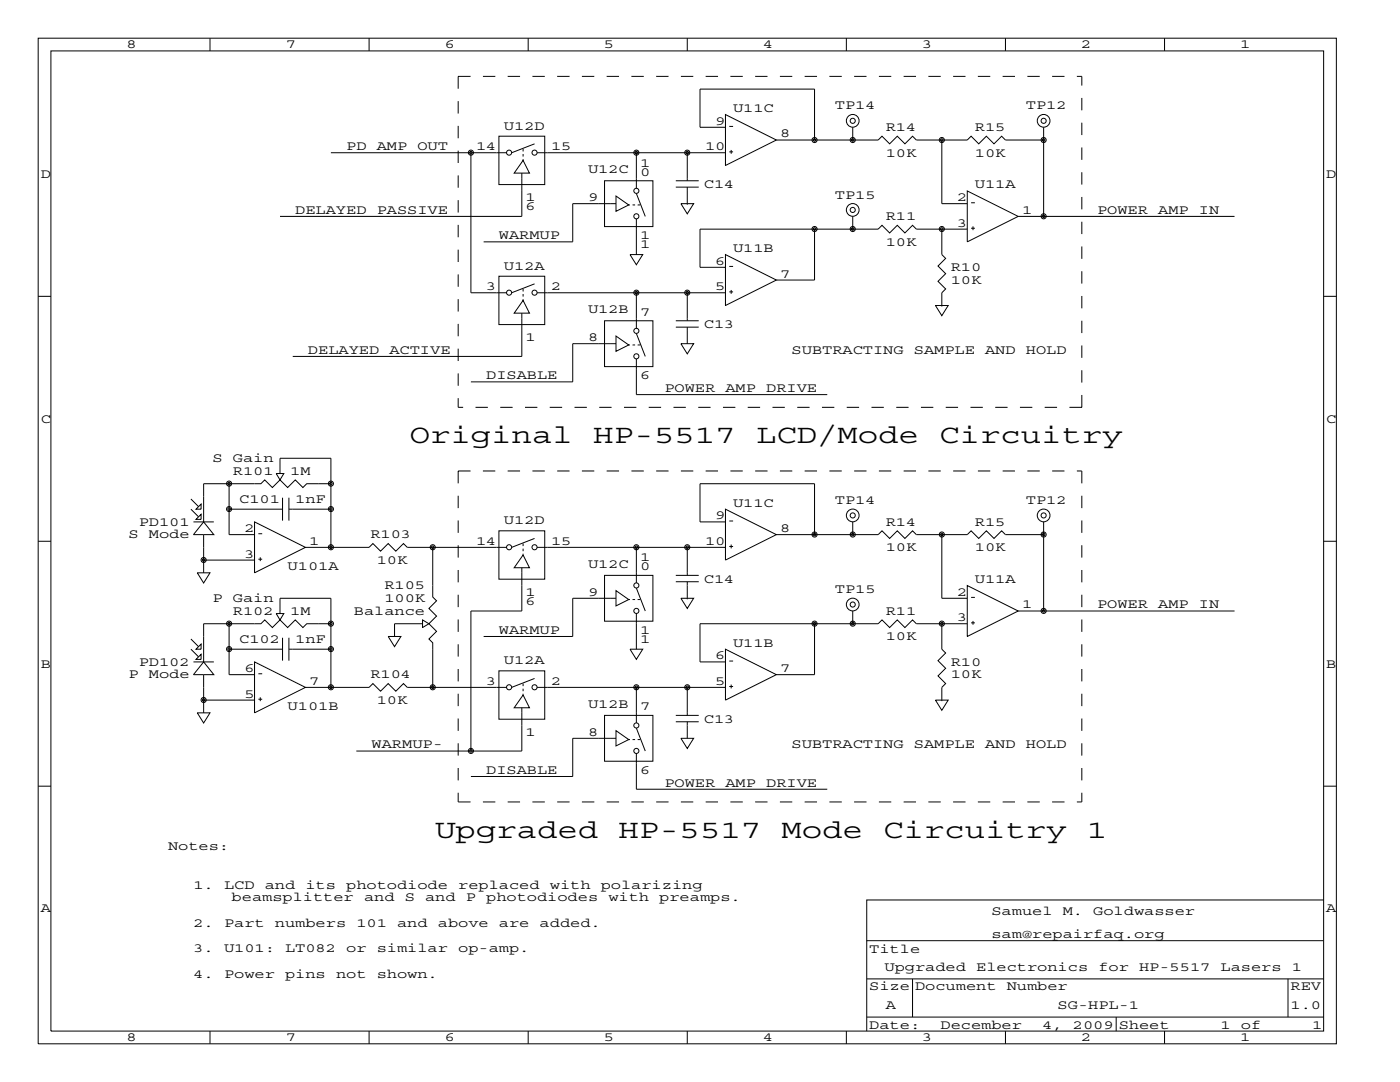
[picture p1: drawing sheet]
<svg xmlns="http://www.w3.org/2000/svg" width="279mm" height="216mm" viewBox="0 0 279 216" stroke-linecap="round" stroke-linejoin="round" font-family="sans-serif">
<g fill="none" stroke="#000" stroke-width=".2">
<path d="M7.6 7.6h259.1v200.7h-259.1zM10.2 10.2h254v195.5h-254zM41.9 7.6v2.6M73.7 7.6v2.6M105.4 7.6v2.6M137.2 7.6v2.6M168.9 7.6v2.6M200.7 7.6v2.6M232.4 7.6v2.6M66 30.5h35.1M94 30.5v27.9h7.1M99.6 27.2h9.1v9.6h-9.1z"/>
<path d="M104.1 34.5v8.7h-48.2M104.4 31.7v.3l1.3 2.5h-3.1l1.8-2.5M104.4 29.7v.5M104.4 30.7v.5M106.7 28.7l-4.6 1.8M107.2 30.5h37.6M120.6 36.1h9.7v9.1h-9.7zM127 38.6l1.8 4.6M127 30.5v7.1M134.9 37.3h4.5M134.9 36.1h4.5M137.2 37.3v3.3"/>
<path d="M137.2 30.5v5.6M144.8 22.9l10.1 5-10.1 5.1zM144.8 25.4h-5.1v-7.6h22.9v10.1M145.5 30.3h.8M145.5 25.2h.8M145.9 29.9v.8M154.9 27.9h20.4l.7-.7 1.5 1.5 1.6-1.5 1.5 1.5 1.5-1.5 .8 .7h10.1l.8-.7 1.5 1.5 1.6-1.5 1.5 1.5 1.5-1.5 .8 .7h7.6M170.2 27.9h.1M170.2 25.4v2.5M188 27.9v12.7h5M193 38.1l10.2 5.1-10.2 5.1zM208.3 25.4v17.8"/>
<path d="M7.6 59.1h2.6M99.6 55.1h9.1v9.7h-9.1zM104.4 59.7v.2l1.3 2.6h-3.1l1.8-2.6M104.4 57.7v.5M104.4 58.7v.5M106.7 56.6l-4.6 1.8M107.2 58.4h37.6M122.9 40.6h-8.6v7.7h-17.8M125.5 40.9l-2.6-1.8v3.1l2.6-1.3h.2M125.7 50.8h2.6l-1.3 2zM126.2 40.9h.5M127 43.7v7.1"/>
<path d="M127 58.4v7.1M127.3 40.9h.5M135.9 40.6h2.5l-1.2 2.1zM137.2 40.6h.1M137.2 58.4v5.6M144.8 50.8l10.1 5.1-10.1 5.1zM145.5 58.2h.8M145.5 53.2h.8M145.9 57.9v.7M162.6 45.7v10.2h-7.7M170.2 45.7h.1M170.2 43.2v2.5"/>
<path d="M188 45.7v5.1l.7 .8-1.5 1.5 1.5 1.5-1.5 1.5 1.5 1.6-.7 .7v2.6M193 45.7h-10.1l-.8-.7-1.5 1.5-1.5-1.5-1.6 1.5-1.5-1.5-.7 .7h-35.6v7.6h5.1M193.8 45.5h.8M193.8 40.5h.8M194.2 45.2v.7M203.2 43.2h43.2M264.2 59.1h2.5M104.1 62.5v8.6h-45.7M120.6 64h9.7v9.2h-9.7zM122.9 68.6h-8.6v7.6h-20.3M125.5 68.8l-2.6-1.7v3l2.6-1.3h.2M126.2 68.8h.5"/>
<path d="M127 71.6v7.1h38.1M127 66.5l1.8 4.6M127.3 68.8h.5M134.9 65.3h4.5M134.9 64h4.5M135.9 68.6h2.5l-1.2 2zM137.2 65.3v3.3M186.7 61h2.5l-1.2 2zM188 61h.1M38.1 99.6l1.5 1.5M45.7 96.5v10.2h5.1M55.1 94.5h1.5l-.7 1.3z"/>
<path d="M55.9 94.5v-3.1h10.1v17.8M56.4 99.3v4.6M57.7 99.3v4.6M66 96.5h-4.8l-.7 .8-1.6-1.5-1.5 1.5-1.5-1.5-1.5 1.5-1.6-1.5-.7 .7h-11.5v7.6M7.6 108h2.6M38.1 101.6l1.5 1.5M38.6 104.1h4.1M39.1 103.6l1-1v1zM39.1 101.6l1-1v1zM39.4 114.3h2.5l-1.3 2zM40.6 104.1l2.1 2.6h-4.1zM40.6 106.7v7.6"/>
<path d="M40.6 111.8h10.2M45.7 101.6h10.7M50.8 104.1l10.2 5.1-10.2 5.1zM51.6 111.6h.7M51.6 106.5h.7M51.9 111.2v.8M57.7 101.6h8.3M61 109.2h12.7l.7-.7 1.5 1.5 1.6-1.5 1.5 1.5 1.5-1.5 .8 .7h19.8M86.4 109.2v9.9l.7 .8-1.5 1.5 1.5 1.5-1.5 1.6 1.5 1.5-1.5 1.5 .8 .8v8.9M99.6 105.9h9.1v9.7h-9.1zM104.1 113.3v8.6h-10.1v28M104.4 110.5v.2l1.3 2.6h-3.1l1.8-2.6"/>
<path d="M104.4 108.5v.5M104.4 109.5v.5M106.7 107.4l-4.6 1.8M107.2 109.2h37.6M120.6 114.8h9.7v9.2h-9.7zM122.9 119.4h-8.6v7.6h-17.8M125.5 119.6l-2.6-1.7v3l2.6-1.3h.2M126.2 119.6h.5M127 117.3l1.8 4.6M127 109.2v7.1M127.3 119.6h.5M134.9 116.1h4.5"/>
<path d="M134.9 114.8h4.5M135.9 119.4h2.5l-1.2 2zM137.2 116.1v3.3M137.2 119.4h.1M137.2 109.2v5.6M144.8 101.6l10.1 5.1-10.1 5.1zM144.8 104.1h-5.1v-7.6h22.9v10.2M145.5 109h.8M145.5 104h.8M145.9 108.7v.7M154.9 106.7h20.4l.7-.8 1.5 1.5 1.6-1.5 1.5 1.5 1.5-1.5 .8 .8h10.1l.8-.8 1.5 1.5 1.6-1.5 1.5 1.5 1.5-1.5 .8 .8h7.6M170.2 104.1v2.6"/>
<path d="M188 106.7v12.7h5M193 116.8l10.2 5.1-10.2 5.1zM193.8 119.2h.8M208.3 106.7h.1M208.3 104.1v17.8M264.2 108h2.5M38.1 129.5l1.5 1.6M38.1 127.5l1.5 1.5M38.6 132.1h4.1M39.1 131.6l1-1v1zM39.1 129.5l1-1v1zM40.6 132.1l2.1 2.5h-4.1z"/>
<path d="M40.6 134.6v7.6M40.6 139.7h10.2M45.7 124.5h.1M45.7 129.5h10.7M45.7 124.5v10.1h5.1M50.8 132.1l10.2 5.1-10.2 5zM51.6 139.5h.7M51.6 134.4h.7M51.9 139.1v.8M55.1 122.4h1.5l-.7 1.3zM55.9 122.4v-3h10.1v17.8M56.4 127.3v4.5"/>
<path d="M57.7 127.3v4.5M61 137.2h12.7l.7-.8 1.5 1.5 1.6-1.5 1.5 1.5 1.5-1.5 .8 .8h19.8M66 129.5h-8.3M66 124.5h-4.8l-.7 .7-1.6-1.5-1.5 1.5-1.5-1.5-1.5 1.5-1.6-1.5-.7 .8h-11.5v7.6M77.5 127h2.5l-1.3 2zM84.3 123.7l1.3 .8-1.3 .7zM84.3 124.5h-5.6v2.5M99.6 133.9h9.1v9.6h-9.1zM104.4 138.4v.3l1.3 2.5h-3.1l1.8-2.5M104.4 136.4v.5M104.4 137.4v.5M106.7 135.4l-4.6 1.8"/>
<path d="M107.2 137.2h37.6M125.7 129.5h2.6l-1.3 2.1zM127 122.4v7.1M127 137.2v7.1M137.2 137.2v5.5M144.8 129.5l10.1 5.1-10.1 5.1zM145.5 137h.8M145.5 131.9h.8M145.9 136.6v.8M162.6 124.5v10.1h-7.7M170.2 124.5h.1M170.2 121.9v2.6"/>
<path d="M186.7 139.7h2.5l-1.2 2zM188 124.5v5l.7 .8-1.5 1.5 1.5 1.5-1.5 1.6 1.5 1.5-.7 .8v2.5M188 139.7h.1M193 124.5h-10.1l-.8-.8-1.5 1.5-1.5-1.5-1.6 1.5-1.5-1.5-.7 .8h-35.6v7.6h5.1M193.8 124.3h.8M194.2 123.9v.8M203.2 121.9h43.2M7.6 156.9h2.6M39.4 142.2h2.5l-1.3 2.1zM104.1 141.2v8.7h-33M120.6 142.7h9.7v9.2h-9.7zM122.9 147.3h-8.6v7.6h-20.3"/>
<path d="M125.5 147.6l-2.6-1.8v3l2.6-1.2h.2M126.2 147.6h.5M127 150.4v7.1h38.1M127 145.3l1.8 4.6M127.3 147.6h.5M134.9 144h4.5M134.9 142.7h4.5M135.9 147.3h2.5l-1.2 2.1zM137.2 144v3.3M264.2 156.9h2.5M264.2 179.6h-91.2v26.1M173 195.3h91.2"/>
<path d="M173 187.7h91.2M182.1 195.3v7.6M257 195.3v7.6M41.9 205.7v2.6M73.7 205.7v2.6M105.4 205.7v2.6M137.2 205.7v2.6M168.9 205.7v2.6M173 202.9h91.2M200.7 205.7v2.6M222.8 202.9v2.8M232.4 205.7v2.6"/>
<circle cx="94" cy="30.5" r=".51"/>
<circle cx="94" cy="30.5" r=".25"/>
<circle cx="101.6" cy="30.5" r=".51"/>
<circle cx="106.7" cy="30.5" r=".51"/>
<circle cx="127" cy="38.1" r=".51"/>
<circle cx="127" cy="30.5" r=".51"/>
<circle cx="127" cy="30.5" r=".25"/>
<circle cx="137.2" cy="30.5" r=".51"/>
<circle cx="137.2" cy="30.5" r=".25"/>
<circle cx="162.6" cy="27.9" r=".51"/>
<circle cx="162.6" cy="27.9" r=".25"/>
<circle cx="170.2" cy="24.1" r="1.27"/>
<circle cx="170.2" cy="27.9" r=".51"/>
<circle cx="170.2" cy="24.1" r=".51"/>
<circle cx="170.2" cy="27.9" r=".25"/>
<circle cx="188" cy="27.9" r=".51"/>
<circle cx="188" cy="27.9" r=".25"/>
<circle cx="208.3" cy="27.9" r=".51"/>
<circle cx="208.3" cy="24.1" r="1.27"/>
<circle cx="208.3" cy="24.1" r=".51"/>
<circle cx="208.3" cy="27.9" r=".25"/>
<circle cx="101.6" cy="58.4" r=".51"/>
<circle cx="106.7" cy="58.4" r=".51"/>
<circle cx="127" cy="58.4" r=".51"/>
<circle cx="127" cy="43.2" r=".51"/>
<circle cx="127" cy="58.4" r=".25"/>
<circle cx="137.2" cy="58.4" r=".51"/>
<circle cx="137.2" cy="58.4" r=".25"/>
<circle cx="162.6" cy="45.7" r=".51"/>
<circle cx="162.6" cy="45.7" r=".25"/>
<circle cx="170.2" cy="41.9" r="1.27"/>
<circle cx="170.2" cy="45.7" r=".51"/>
<circle cx="170.2" cy="41.9" r=".51"/>
<circle cx="170.2" cy="45.7" r=".25"/>
<circle cx="188" cy="45.7" r=".51"/>
<circle cx="188" cy="45.7" r=".25"/>
<circle cx="208.3" cy="43.2" r=".51"/>
<circle cx="208.3" cy="43.2" r=".25"/>
<circle cx="127" cy="71.1" r=".51"/>
<circle cx="127" cy="66" r=".51"/>
<circle cx="45.7" cy="96.5" r=".51"/>
<circle cx="45.7" cy="96.5" r=".25"/>
<circle cx="66" cy="96.5" r=".51"/>
<circle cx="66" cy="96.5" r=".25"/>
<circle cx="40.6" cy="111.7" r=".51"/>
<circle cx="40.6" cy="111.7" r=".25"/>
<circle cx="45.7" cy="101.6" r=".51"/>
<circle cx="45.7" cy="101.6" r=".25"/>
<circle cx="66" cy="101.6" r=".51"/>
<circle cx="66" cy="109.2" r=".51"/>
<circle cx="66" cy="101.6" r=".25"/>
<circle cx="66" cy="109.2" r=".25"/>
<circle cx="86.4" cy="109.2" r=".51"/>
<circle cx="86.4" cy="109.2" r=".25"/>
<circle cx="101.6" cy="109.2" r=".51"/>
<circle cx="106.7" cy="109.2" r=".51"/>
<circle cx="127" cy="116.8" r=".51"/>
<circle cx="127" cy="109.2" r=".51"/>
<circle cx="127" cy="109.2" r=".25"/>
<circle cx="137.2" cy="109.2" r=".51"/>
<circle cx="137.2" cy="109.2" r=".25"/>
<circle cx="162.6" cy="106.7" r=".51"/>
<circle cx="162.6" cy="106.7" r=".25"/>
<circle cx="170.2" cy="102.8" r="1.27"/>
<circle cx="170.2" cy="106.7" r=".51"/>
<circle cx="170.2" cy="102.8" r=".51"/>
<circle cx="170.2" cy="106.7" r=".25"/>
<circle cx="188" cy="106.7" r=".51"/>
<circle cx="188" cy="106.7" r=".25"/>
<circle cx="208.3" cy="106.7" r=".51"/>
<circle cx="208.3" cy="102.8" r="1.27"/>
<circle cx="208.3" cy="102.8" r=".51"/>
<circle cx="208.3" cy="106.7" r=".25"/>
<circle cx="40.6" cy="139.7" r=".51"/>
<circle cx="40.6" cy="139.7" r=".25"/>
<circle cx="45.7" cy="124.4" r=".51"/>
<circle cx="45.7" cy="129.5" r=".51"/>
<circle cx="45.7" cy="124.4" r=".25"/>
<circle cx="45.7" cy="129.5" r=".25"/>
<circle cx="66" cy="129.5" r=".51"/>
<circle cx="66" cy="137.1" r=".51"/>
<circle cx="66" cy="124.4" r=".51"/>
<circle cx="66" cy="129.5" r=".25"/>
<circle cx="66" cy="137.1" r=".25"/>
<circle cx="66" cy="124.4" r=".25"/>
<circle cx="86.4" cy="137.1" r=".51"/>
<circle cx="86.4" cy="137.1" r=".25"/>
<circle cx="101.6" cy="137.1" r=".51"/>
<circle cx="106.7" cy="137.1" r=".51"/>
<circle cx="127" cy="137.1" r=".51"/>
<circle cx="127" cy="121.9" r=".51"/>
<circle cx="127" cy="137.1" r=".25"/>
<circle cx="137.2" cy="137.1" r=".51"/>
<circle cx="137.2" cy="137.1" r=".25"/>
<circle cx="162.6" cy="124.4" r=".51"/>
<circle cx="162.6" cy="124.4" r=".25"/>
<circle cx="170.2" cy="120.6" r="1.27"/>
<circle cx="170.2" cy="120.6" r=".51"/>
<circle cx="170.2" cy="124.4" r=".51"/>
<circle cx="170.2" cy="124.4" r=".25"/>
<circle cx="188" cy="124.4" r=".51"/>
<circle cx="188" cy="124.4" r=".25"/>
<circle cx="208.3" cy="121.9" r=".51"/>
<circle cx="208.3" cy="121.9" r=".25"/>
<circle cx="94" cy="149.8" r=".51"/>
<circle cx="94" cy="149.8" r=".25"/>
<circle cx="127" cy="144.8" r=".51"/>
<circle cx="127" cy="149.8" r=".51"/>
</g>
<path d="M91.4 15.2v66.1M91.4 15.2h124.5M91.4 94v66M91.4 94h124.5M215.9 81.3h-124.5M215.9 81.3v-66.1M215.9 94v66M91.4 160h124.5" fill="none" stroke="#000" stroke-width=".2" stroke-dasharray="2.5" stroke-linecap="butt"/>
<g font-size="5.3">
<text x="81.8" y="88.4">Original</text>
<text x="118.4" y="88.4">HP-5517</text>
<text x="150.9" y="88.4">LCD/Mode</text>
<text x="187.5" y="88.4">Circuitry</text>
<text x="86.9" y="167.1">Upgraded</text>
<text x="123.4" y="167.1">HP-5517</text>
<text x="156" y="167.1">Mode</text>
<text x="176.3" y="167.1">Circuitry</text>
<text x="216.9" y="167.1">1</text>
</g>
<g font-size="2.6">
<text x="25.3" y="9.7">8</text>
<text x="57" y="9.7">7</text>
<text x="88.8" y="9.7">6</text>
<text x="120.5" y="9.7">5</text>
<text x="152.3" y="9.7">4</text>
<text x="184" y="9.7">3</text>
<text x="215.8" y="9.7">2</text>
<text x="247.5" y="9.7">1</text>
<text x="146.3" y="22.4">U11C</text>
<text x="166.6" y="21.8">TP14</text>
<text x="204.7" y="21.8">TP12</text>
<text x="69.1" y="30">PD</text>
<text x="75.2" y="30">AMP</text>
<text x="83.3" y="30">OUT</text>
<text x="95" y="30">14</text>
<text x="100.6" y="25.9">U12D</text>
<text x="110" y="30">15</text>
<text x="140.7" y="30">10</text>
<text x="142.7" y="24.9">9</text>
<text x="155.7" y="27.4">8</text>
<text x="176.8" y="26.2">R14</text>
<text x="194.6" y="26.2">R15</text>
<text x="8.1" y="35.5">D</text>
<text x="117.3" y="34.5">U12C</text>
<text x="127.8" y="33.3">1</text>
<text x="127.8" y="35.1">0</text>
<text x="176.8" y="31.2">10K</text>
<text x="194.6" y="31.2">10K</text>
<text x="264.7" y="35.5">D</text>
<text x="104.9" y="40.1">1</text>
<text x="104.9" y="41.9">6</text>
<text x="117.3" y="40.1">9</text>
<text x="140.5" y="37.6">C14</text>
<text x="166.6" y="39.6">TP15</text>
<text x="191" y="40.1">2</text>
<text x="194.6" y="37.6">U11A</text>
<text x="58.9" y="42.7">DELAYED</text>
<text x="75.2" y="42.7">PASSIVE</text>
<text x="99.6" y="47.8">WARMUP</text>
<text x="127.8" y="47.8">1</text>
<text x="176.8" y="43.9">R11</text>
<text x="191" y="45.2">3</text>
<text x="204" y="42.7">1</text>
<text x="218.9" y="42.7">POWER</text>
<text x="231.1" y="42.7">AMP</text>
<text x="239.3" y="42.7">IN</text>
<text x="100.6" y="53.8">U12A</text>
<text x="127.8" y="49.5">1</text>
<text x="142.7" y="52.8">6</text>
<text x="146.3" y="50.3">U11B</text>
<text x="176.8" y="49">10K</text>
<text x="97" y="57.9">3</text>
<text x="110" y="57.9">2</text>
<text x="142.7" y="57.9">5</text>
<text x="155.7" y="55.4">7</text>
<text x="189.7" y="54.1">R10</text>
<text x="189.7" y="56.6">10K</text>
<text x="117.3" y="62.5">U12B</text>
<text x="127.8" y="63">7</text>
<text x="140.5" y="65.5">C13</text>
<text x="61.5" y="70.6">DELAYED</text>
<text x="77.7" y="70.6">ACTIVE</text>
<text x="104.9" y="68.1">1</text>
<text x="117.3" y="68.1">8</text>
<text x="158" y="70.6">SUBTRACTING</text>
<text x="182.4" y="70.6">SAMPLE</text>
<text x="196.6" y="70.6">AND</text>
<text x="204.7" y="70.6">HOLD</text>
<text x="97" y="75.7">DISABLE</text>
<text x="127.8" y="75.7">6</text>
<text x="132.6" y="78.2">POWER</text>
<text x="144.8" y="78.2">AMP</text>
<text x="152.9" y="78.2">DRIVE</text>
<text x="8.1" y="84.3">C</text>
<text x="264.7" y="84.3">C</text>
<text x="42.4" y="92.2">S</text>
<text x="46.5" y="94.7">R101</text>
<text x="46.5" y="92.2">Gain</text>
<text x="57.9" y="94.7">1M</text>
<text x="47.8" y="100.3">C101</text>
<text x="58.9" y="100.3">1nF</text>
<text x="146.3" y="101.1">U11C</text>
<text x="166.6" y="100.6">TP14</text>
<text x="204.7" y="100.6">TP12</text>
<text x="25.7" y="107.4">S</text>
<text x="27.7" y="104.9">PD101</text>
<text x="29.7" y="107.4">Mode</text>
<text x="48.8" y="106.2">2</text>
<text x="73.9" y="107.4">R103</text>
<text x="100.6" y="104.6">U12D</text>
<text x="142.7" y="103.6">9</text>
<text x="155.7" y="106.2">8</text>
<text x="176.8" y="104.9">R14</text>
<text x="194.6" y="104.9">R15</text>
<text x="48.8" y="111.3">3</text>
<text x="57.4" y="113.8">U101A</text>
<text x="61.7" y="108.7">1</text>
<text x="75.2" y="112.5">10K</text>
<text x="95" y="108.7">14</text>
<text x="110" y="108.7">15</text>
<text x="117.3" y="113.3">U12C</text>
<text x="127.8" y="112">1</text>
<text x="127.8" y="113.8">0</text>
<text x="140.7" y="108.7">10</text>
<text x="176.8" y="110">10K</text>
<text x="194.6" y="110">10K</text>
<text x="76.7" y="117.6">R105</text>
<text x="104.9" y="118.9">1</text>
<text x="117.3" y="118.9">9</text>
<text x="140.5" y="116.3">C14</text>
<text x="166.6" y="118.4">TP15</text>
<text x="191" y="118.9">2</text>
<text x="194.6" y="116.3">U11A</text>
<text x="42.4" y="120.1">P</text>
<text x="46.5" y="122.7">R102</text>
<text x="46.5" y="120.1">Gain</text>
<text x="57.9" y="122.7">1M</text>
<text x="70.6" y="122.7">Balance</text>
<text x="76.7" y="120.1">100K</text>
<text x="104.9" y="120.6">6</text>
<text x="176.8" y="122.7">R11</text>
<text x="191" y="124">3</text>
<text x="204" y="121.4">1</text>
<text x="218.9" y="121.4">POWER</text>
<text x="231.1" y="121.4">AMP</text>
<text x="239.3" y="121.4">IN</text>
<text x="47.8" y="128.3">C102</text>
<text x="58.9" y="128.3">1nF</text>
<text x="99.6" y="126.5">WARMUP</text>
<text x="127.8" y="126.5">1</text>
<text x="127.8" y="128.3">1</text>
<text x="142.7" y="131.6">6</text>
<text x="146.3" y="129">U11B</text>
<text x="176.8" y="127.8">10K</text>
<text x="8.1" y="133.2">B</text>
<text x="25.7" y="135.4">P</text>
<text x="27.7" y="132.8">PD102</text>
<text x="29.7" y="135.4">Mode</text>
<text x="48.8" y="134.1">6</text>
<text x="61.7" y="136.7">7</text>
<text x="73.9" y="135.4">R104</text>
<text x="97" y="136.7">3</text>
<text x="100.6" y="132.6">U12A</text>
<text x="110" y="136.7">2</text>
<text x="142.7" y="136.7">5</text>
<text x="155.7" y="134.1">7</text>
<text x="189.7" y="132.8">R10</text>
<text x="189.7" y="135.4">10K</text>
<text x="264.7" y="133.2">B</text>
<text x="48.8" y="139.2">5</text>
<text x="57.4" y="141.7">U101B</text>
<text x="75.2" y="140.5">10K</text>
<text x="117.3" y="141.2">U12B</text>
<text x="127.8" y="141.7">7</text>
<text x="74.2" y="149.4">WARMUP-</text>
<text x="104.9" y="146.8">1</text>
<text x="117.3" y="146.8">8</text>
<text x="140.5" y="144.3">C13</text>
<text x="158" y="149.4">SUBTRACTING</text>
<text x="182.4" y="149.4">SAMPLE</text>
<text x="196.6" y="149.4">AND</text>
<text x="204.7" y="149.4">HOLD</text>
<text x="97" y="154.4">DISABLE</text>
<text x="127.8" y="154.4">6</text>
<text x="132.6" y="157">POWER</text>
<text x="144.8" y="157">AMP</text>
<text x="152.9" y="157">DRIVE</text>
<text x="33.5" y="169.7">Notes:</text>
<text x="38.6" y="177.3">1.</text>
<text x="44.7" y="177.3">LCD</text>
<text x="46.2" y="179.8">beamsplitter</text>
<text x="52.8" y="177.3">and</text>
<text x="61" y="177.3">its</text>
<text x="69.1" y="177.3">photodiode</text>
<text x="72.6" y="179.8">and</text>
<text x="80.8" y="179.8">S</text>
<text x="84.8" y="179.8">and</text>
<text x="91.4" y="177.3">replaced</text>
<text x="93" y="179.8">P</text>
<text x="97" y="179.8">photodiodes</text>
<text x="109.7" y="177.3">with</text>
<text x="119.9" y="177.3">polarizing</text>
<text x="121.4" y="179.8">with</text>
<text x="131.6" y="179.8">preamps.</text>
<text x="8.1" y="182.1">A</text>
<text x="38.6" y="184.9">2.</text>
<text x="44.7" y="184.9">Part</text>
<text x="54.9" y="184.9">numbers</text>
<text x="71.1" y="184.9">101</text>
<text x="79.2" y="184.9">and</text>
<text x="87.4" y="184.9">above</text>
<text x="99.6" y="184.9">are</text>
<text x="107.7" y="184.9">added.</text>
<text x="197.9" y="182.6">Samuel</text>
<text x="212.1" y="182.6">M.</text>
<text x="218.2" y="182.6">Goldwasser</text>
<text x="264.7" y="182.1">A</text>
<text x="38.6" y="190">3.</text>
<text x="44.7" y="190">U101:</text>
<text x="56.9" y="190">LT082</text>
<text x="69.1" y="190">or</text>
<text x="75.2" y="190">similar</text>
<text x="91.4" y="190">op-amp.</text>
<text x="173.5" y="190.2">Title</text>
<text x="197.9" y="187.2">sam@repairfaq.org</text>
<text x="38.6" y="195.1">4.</text>
<text x="44.7" y="195.1">Power</text>
<text x="56.9" y="195.1">pins</text>
<text x="67.1" y="195.1">not</text>
<text x="75.2" y="195.1">shown.</text>
<text x="173.5" y="197.6">Size Document</text>
<text x="176.5" y="193.8">Upgraded</text>
<text x="194.8" y="193.8">Electronics</text>
<text x="200.9" y="197.6">Number</text>
<text x="219.2" y="193.8">for</text>
<text x="227.3" y="193.8">HP-5517</text>
<text x="243.6" y="193.8">Lasers</text>
<text x="257.6" y="197.6">REV</text>
<text x="257.8" y="193.8">1</text>
<text x="176.8" y="201.4">A</text>
<text x="211.1" y="201.4">SG-HPL-1</text>
<text x="257.6" y="201.4">1.0</text>
<text x="25.3" y="207.8">8</text>
<text x="57" y="207.8">7</text>
<text x="88.8" y="207.8">6</text>
<text x="120.5" y="207.8">5</text>
<text x="152.3" y="207.8">4</text>
<text x="173.5" y="205.2">Date:</text>
<text x="184" y="207.8">3</text>
<text x="187.7" y="205.2">December</text>
<text x="208" y="205.2">4,</text>
<text x="214.1" y="205.2">2009 Sheet</text>
<text x="215.8" y="207.8">2</text>
<text x="243.6" y="205.2">1</text>
<text x="247.5" y="207.8">1</text>
<text x="247.6" y="205.2">of</text>
<text x="261.9" y="205.2">1</text>
</g>
</svg>
